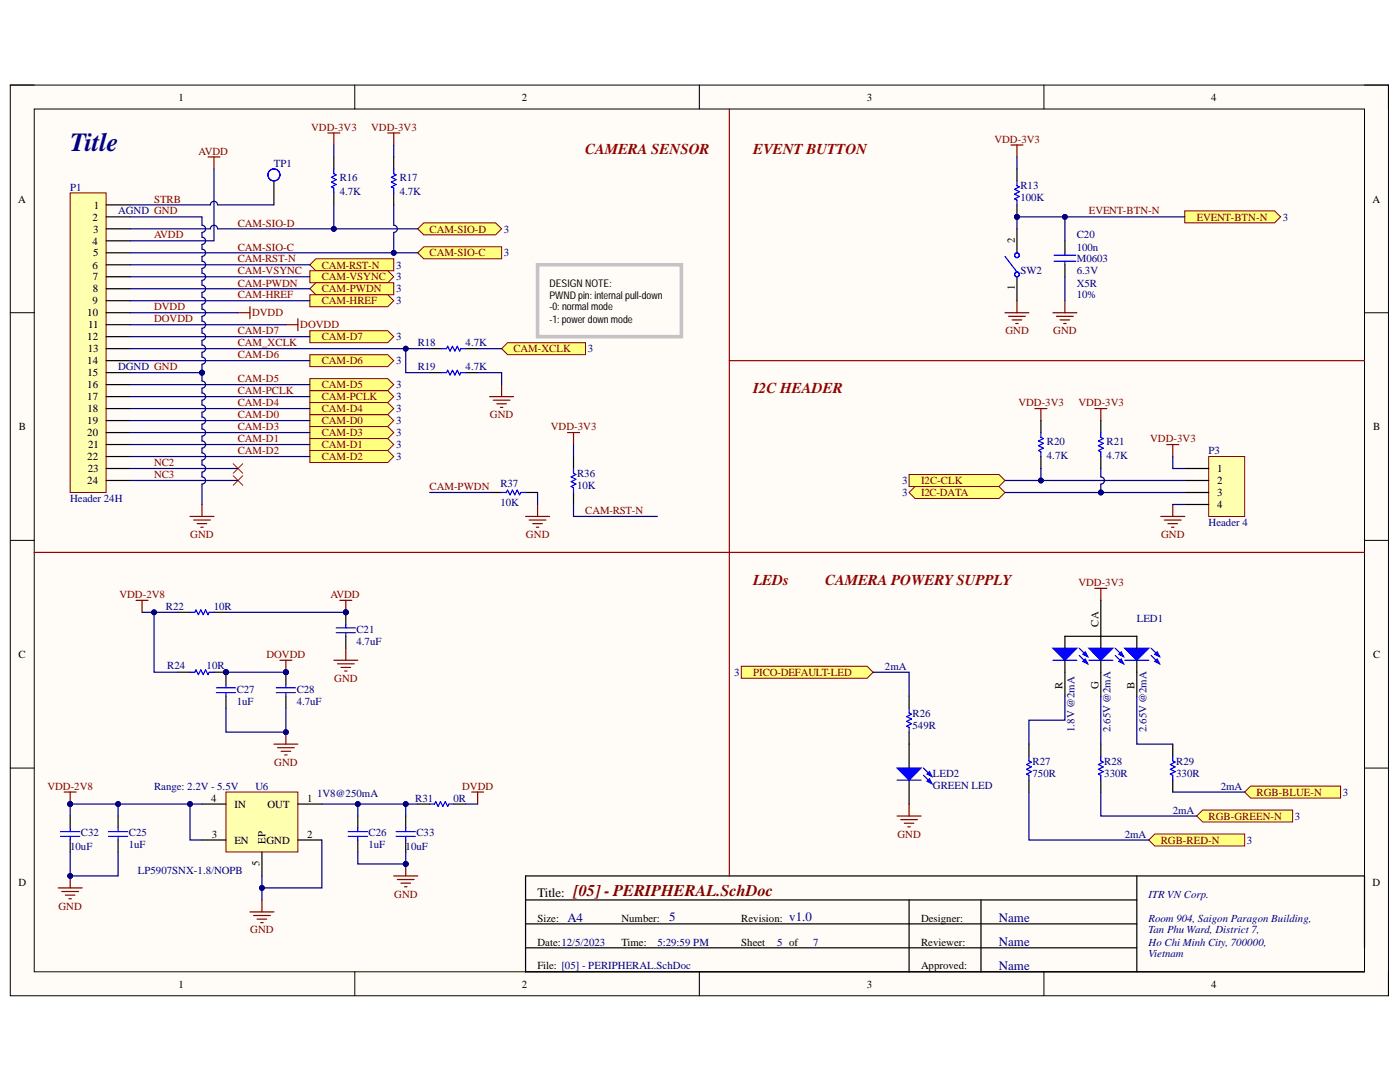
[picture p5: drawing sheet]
<svg xmlns="http://www.w3.org/2000/svg" width="279mm" height="216mm" viewBox="0 0 279 216" stroke-linecap="round" stroke-linejoin="round" font-family="sans-serif">
<path d="M2.1 17h275v181.7h-275z" fill-rule="evenodd" fill="#fffcf8"/>
<path d="M2.1 17h275v181.7h-275z" fill="none" stroke="#000" stroke-width=".2"/>
<path d="M6.8 21.8h265.5v172.1h-265.5z" fill-rule="evenodd" fill="#fffcf8"/>
<g fill="none" stroke="#000" stroke-width=".2">
<path d="M2 17h4.8M70.8 17v4.8M139.6 17v4.8M208.3 17v4.8M272.3 17h4.8v4.8M6.8 21.8h265.5v172.1h-265.5zM2 62.4h4.8M272.3 62.4h4.8M2 107.8h4.8M272.3 107.8h4.8M2 153.3h4.8M272.3 153.3h4.8"/>
<path d="M70.8 193.9v4.8M139.6 193.9v4.8M208.3 193.9v4.8M277.1 193.9v4.8"/>
</g>
<path d="M104.9 179.6h122M181.4 179.6v14.3M195.8 179.6v14.3M226.9 174.8v19.1M104.9 189.1h122M104.9 184.3h122M272.3 189.1v-14.3h-167.4v19.1h167.4" fill="none" stroke="#000" stroke-width=".24"/>
<path d="M14 38.5h7.2v59.8h-7.2z" fill-rule="evenodd" fill="#ffffb0"/>
<path d="M14 38.5h7.2v59.8h-7.2z" fill="none" stroke="#800000" stroke-width=".2"/>
<g fill="none" stroke="#000" stroke-width=".24">
<path d="M54.7 36.1v4.8M21.2 40.9h4.8M21.2 43.3h4.8M21.2 45.7h4.8M21.2 48.1h4.8M21.2 50.4h4.8M21.2 52.8h4.8M21.2 55.2h4.8M21.2 57.6h4.8M21.2 60h4.8M21.2 62.4h4.8M21.2 64.8h4.8"/>
<path d="M21.2 67.2h4.8M21.2 69.6h4.8M21.2 72h4.8M21.2 74.4h4.8M21.2 76.7h4.8M21.2 79.1h4.8M21.2 81.5h4.8M21.2 83.9h4.8M21.2 86.3h4.8M21.2 88.7h4.8M21.2 91.1h4.8M21.2 93.5h4.8"/>
<path d="M21.2 95.9h4.8"/>
</g>
<path d="M37.9 103.1h4.8M38.6 103.8h3.4M39.4 104.5h1.9M40.1 105.2h.5M40.3 100.7v2.4" fill="none" stroke="#800000" stroke-width=".24"/>
<circle cx="54.7" cy="34.9" r="1.2" fill="none" stroke="#00f" stroke-width=".24"/>
<path d="M83.4 45.7l1.2-1.2h14.3l1.2 1.2-1.2 1.2h-14.3z" fill-rule="evenodd" fill="#ffff80"/>
<path d="M83.4 45.7l1.2-1.2h14.3l1.2 1.2-1.2 1.2h-14.3z" fill="none" stroke="#800000" stroke-width=".2"/>
<path d="M84.6 49.2h15.5v2.4h-15.5l-1.2-1.2z" fill-rule="evenodd" fill="#ffff80"/>
<path d="M84.6 49.2h15.5v2.4h-15.5l-1.2-1.2z" fill="none" stroke="#800000" stroke-width=".2"/>
<path d="M61.8 52.8l1.2-1.2h15.6v2.4h-15.6z" fill-rule="evenodd" fill="#ffff80"/>
<path d="M61.8 52.8l1.2-1.2h15.6v2.4h-15.6z" fill="none" stroke="#800000" stroke-width=".2"/>
<path d="M61.8 54h15.6l1.2 1.2-1.2 1.2h-15.6z" fill-rule="evenodd" fill="#ffff80"/>
<path d="M61.8 54h15.6l1.2 1.2-1.2 1.2h-15.6z" fill="none" stroke="#800000" stroke-width=".2"/>
<path d="M61.8 57.6l1.2-1.2h15.6v2.4h-15.6z" fill-rule="evenodd" fill="#ffff80"/>
<path d="M61.8 57.6l1.2-1.2h15.6v2.4h-15.6z" fill="none" stroke="#800000" stroke-width=".2"/>
<path d="M61.8 58.8h15.6l1.2 1.2-1.2 1.2h-15.6z" fill-rule="evenodd" fill="#ffff80"/>
<path d="M61.8 58.8h15.6l1.2 1.2-1.2 1.2h-15.6z" fill="none" stroke="#800000" stroke-width=".2"/>
<path d="M100.1 69.6l1.2-1.2h15.6v2.4h-15.6z" fill-rule="evenodd" fill="#ffff80"/>
<path d="M100.1 69.6l1.2-1.2h15.6v2.4h-15.6z" fill="none" stroke="#800000" stroke-width=".2"/>
<path d="M61.8 77.9h15.6l1.2 1.2-1.2 1.2h-15.6z" fill-rule="evenodd" fill="#ffff80"/>
<path d="M61.8 77.9h15.6l1.2 1.2-1.2 1.2h-15.6z" fill="none" stroke="#800000" stroke-width=".2"/>
<path d="M61.8 75.5h15.6l1.2 1.2-1.2 1.2h-15.6z" fill-rule="evenodd" fill="#ffff80"/>
<path d="M61.8 75.5h15.6l1.2 1.2-1.2 1.2h-15.6z" fill="none" stroke="#800000" stroke-width=".2"/>
<path d="M61.8 70.8h15.6l1.2 1.2-1.2 1.2h-15.6z" fill-rule="evenodd" fill="#ffff80"/>
<path d="M61.8 70.8h15.6l1.2 1.2-1.2 1.2h-15.6z" fill="none" stroke="#800000" stroke-width=".2"/>
<path d="M61.8 66h15.6l1.2 1.2-1.2 1.2h-15.6z" fill-rule="evenodd" fill="#ffff80"/>
<path d="M61.8 66h15.6l1.2 1.2-1.2 1.2h-15.6z" fill="none" stroke="#800000" stroke-width=".2"/>
<path d="M61.8 82.7h15.6l1.2 1.2-1.2 1.2h-15.6z" fill-rule="evenodd" fill="#ffff80"/>
<path d="M61.8 82.7h15.6l1.2 1.2-1.2 1.2h-15.6z" fill="none" stroke="#800000" stroke-width=".2"/>
<path d="M61.8 80.3h15.6l1.2 1.2-1.2 1.2h-15.6z" fill-rule="evenodd" fill="#ffff80"/>
<path d="M61.8 80.3h15.6l1.2 1.2-1.2 1.2h-15.6z" fill="none" stroke="#800000" stroke-width=".2"/>
<path d="M61.8 87.5h15.6l1.2 1.2-1.2 1.2h-15.6z" fill-rule="evenodd" fill="#ffff80"/>
<path d="M61.8 87.5h15.6l1.2 1.2-1.2 1.2h-15.6z" fill="none" stroke="#800000" stroke-width=".2"/>
<path d="M61.8 85.1h15.6l1.2 1.2-1.2 1.2h-15.6z" fill-rule="evenodd" fill="#ffff80"/>
<path d="M61.8 85.1h15.6l1.2 1.2-1.2 1.2h-15.6z" fill="none" stroke="#800000" stroke-width=".2"/>
<path d="M61.8 89.9h15.6l1.2 1.2-1.2 1.2h-15.6z" fill-rule="evenodd" fill="#ffff80"/>
<path d="M61.8 89.9h15.6l1.2 1.2-1.2 1.2h-15.6z" fill="none" stroke="#800000" stroke-width=".2"/>
<path d="M107.3 52.8h28.7v14.4h-28.7z" fill="none" stroke="#c6c3c6" stroke-width=".72"/>
<path d="M46.5 92.5l1.9 1.9M46.5 94.9l1.9 1.9M48.4 92.5l-1.9 1.9M48.4 94.9l-1.9 1.9" fill="none" stroke="#f00" stroke-width=".2"/>
<path d="M201.8 28.9h2.4M203 28.9v2.4M200.6 62.4h4.7M201.3 63.1h3.3M202 63.8h1.9M202.7 64.6h.5M203 60v2.4M210.1 62.4h4.8M210.8 63.1h3.4M211.6 63.8h1.9M212.3 64.6h.5M212.5 60v2.4" fill="none" stroke="#800000" stroke-width=".24"/>
<path d="M212.5 48.1v2.4M212.5 52.8v2.4" fill="none" stroke="#000" stroke-width=".24"/>
<path d="M210.4 52.1h4.3M210.4 50.9h4.3M212.5 50.5v.4M212.5 52.1v.7" fill="none" stroke="#000bff" stroke-width=".24"/>
<path d="M236.4 42.1h18l1.2 1.2-1.2 1.2h-18z" fill-rule="evenodd" fill="#ffff80"/>
<path d="M236.4 42.1h18l1.2 1.2-1.2 1.2h-18z" fill="none" stroke="#800000" stroke-width=".2"/>
<path d="M181.4 94.7h18l1.2 1.2-1.2 1.2h-18z" fill-rule="evenodd" fill="#ffff80"/>
<path d="M181.4 94.7h18l1.2 1.2-1.2 1.2h-18z" fill="none" stroke="#800000" stroke-width=".2"/>
<path d="M232.9 88.7h2.3M234.1 88.7v2.4M231.7 103.1h4.7M232.4 103.8h3.3M233.1 104.5h1.9M233.8 105.2h.5M234.1 100.7v2.4" fill="none" stroke="#800000" stroke-width=".24"/>
<path d="M181.4 98.3l1.2-1.2h16.8l1.2 1.2-1.2 1.2h-16.8z" fill-rule="evenodd" fill="#ffff80"/>
<path d="M181.4 98.3l1.2-1.2h16.8l1.2 1.2-1.2 1.2h-16.8z" fill="none" stroke="#800000" stroke-width=".2"/>
<path d="M206.5 81.5h2.4M207.7 81.5v2.4M218.5 81.5h2.4M219.7 81.5v2.4M218.5 117.4h2.4M219.7 117.4v2.4" fill="none" stroke="#800000" stroke-width=".24"/>
<path d="M248.4 158.1l1.2-1.2h17.9v2.3h-17.9z" fill-rule="evenodd" fill="#ffff80"/>
<path d="M248.4 158.1l1.2-1.2h17.9v2.3h-17.9z" fill="none" stroke="#800000" stroke-width=".2"/>
<path d="M238.8 162.8l1.2-1.2h18v2.4h-18z" fill-rule="evenodd" fill="#ffff80"/>
<path d="M238.8 162.8l1.2-1.2h18v2.4h-18z" fill="none" stroke="#800000" stroke-width=".2"/>
<path d="M229.3 167.6l1.2-1.2h17.9v2.4h-17.9z" fill-rule="evenodd" fill="#ffff80"/>
<path d="M229.3 167.6l1.2-1.2h17.9v2.4h-17.9z" fill="none" stroke="#800000" stroke-width=".2"/>
<path d="M65.4 26.5h2.4M66.6 26.5v2.4M77.4 26.5h2.4M78.6 26.5v2.4M97.7 79.1h4.8M98.4 79.9h3.4M100.1 76.7v2.4M99.2 80.6h1.9M99.9 81.3h.4" fill="none" stroke="#800000" stroke-width=".24"/>
<path d="M66.6 31.3v2.4M66.6 38.5v2.4M85.8 69.6h2.4M85.8 74.4h2.4M92.9 69.6h2.4M92.9 74.4h2.4M35.5 122.2h2.4M42.7 122.2h2.4M83.4 160.4h2.4M90.5 160.4h2.4" fill="none" stroke="#000" stroke-width=".24"/>
<path d="M66.6 33.7v1l.5 .2-1 .5 1 .5-1 .4 1 .5-1 .5 .5 .2v1M88.2 69.6h.9l.2-.5 .5 1 .5-1 .5 1 .5-1 .4 1 .3-.5h.9M88.2 74.4h.9l.2-.5 .5 .9 .5-.9 .5 .9 .5-.9 .4 .9 .3-.4h.9M37.9 122.2h1l.2-.5 .5 1 .5-1 .5 1 .4-1 .5 1 .2-.5h1M85.8 160.4h.9l.3-.4 .4 .9 .5-.9 .5 .9 .5-.9 .4 .9 .3-.5h.9" fill="none" stroke="#00f" stroke-width=".24"/>
<circle cx="45.1" cy="134.1" r=".48" fill="#000080"/>
<circle cx="45.1" cy="134.1" r=".48" fill="none" stroke="#000080" stroke-width=".2"/>
<path d="M42.7 134.1h2.4" fill="none" stroke="#000" stroke-width=".24"/>
<circle cx="45.1" cy="134.1" r=".48" fill="#000080"/>
<circle cx="45.1" cy="134.1" r=".48" fill="none" stroke="#000080" stroke-width=".2"/>
<path d="M35.5 134.1h2.4" fill="none" stroke="#000" stroke-width=".24"/>
<path d="M37.9 134.1h1l.2-.4 .5 .9 .5-.9 .5 .9 .4-.9 .5 .9 .2-.5h1" fill="none" stroke="#00f" stroke-width=".24"/>
<circle cx="45.1" cy="134.1" r=".48" fill="#000080"/>
<circle cx="45.1" cy="134.1" r=".48" fill="none" stroke="#000080" stroke-width=".2"/>
<path d="M45.1 134.1v2.4M45.1 138.9v2.4" fill="none" stroke="#000" stroke-width=".24"/>
<circle cx="45.1" cy="134.1" r=".48" fill="#000080"/>
<circle cx="45.1" cy="134.1" r=".48" fill="none" stroke="#000080" stroke-width=".2"/>
<path d="M43.2 137.2h3.8M43.2 138.2h3.8M45.1 136.5v.7M45.1 138.2v.7" fill="none" stroke="#00f" stroke-width=".24"/>
<circle cx="57.1" cy="134.1" r=".48" fill="#000080"/>
<circle cx="57.1" cy="134.1" r=".48" fill="none" stroke="#000080" stroke-width=".2"/>
<path d="M57.1 134.1v2.4M57.1 138.9v2.4" fill="none" stroke="#000" stroke-width=".24"/>
<circle cx="57.1" cy="134.1" r=".48" fill="#000080"/>
<circle cx="57.1" cy="134.1" r=".48" fill="none" stroke="#000080" stroke-width=".2"/>
<path d="M55.1 137.2h3.9M57.1 136.5v.7" fill="none" stroke="#00f" stroke-width=".24"/>
<path d="M55.1 138.2h3.9M57.1 138.2v.7" fill="none" stroke="#1309bb" stroke-width=".24"/>
<path d="M54.7 148.5h4.7M55.4 149.2h3.3M56.1 149.9h1.9M56.8 150.6h.5M57.1 146.1v2.4" fill="none" stroke="#800000" stroke-width=".24"/>
<circle cx="57.1" cy="146.1" r=".48" fill="#000080"/>
<circle cx="57.1" cy="146.1" r=".48" fill="none" stroke="#000080" stroke-width=".2"/>
<circle cx="69" cy="122.2" r=".48" fill="#000080"/>
<circle cx="69" cy="122.2" r=".48" fill="none" stroke="#000080" stroke-width=".2"/>
<path d="M69 122.2v2.4M69 127v2.4" fill="none" stroke="#000" stroke-width=".24"/>
<circle cx="69" cy="122.2" r=".48" fill="#000080"/>
<circle cx="69" cy="122.2" r=".48" fill="none" stroke="#000080" stroke-width=".2"/>
<path d="M67.1 125.3h3.8M69 124.6v.7" fill="none" stroke="#00f" stroke-width=".24"/>
<path d="M67.1 126.2h3.8M69 126.2v.8" fill="none" stroke="#1309bb" stroke-width=".24"/>
<path d="M67.8 119.8h2.4M69 119.8v2.4M66.6 131.7h4.8M67.3 132.5h3.4M68.1 133.2h1.9M68.8 133.9h.5M69 129.4v2.3" fill="none" stroke="#800000" stroke-width=".24"/>
<circle cx="69" cy="122.2" r=".48" fill="#000080"/>
<circle cx="69" cy="122.2" r=".48" fill="none" stroke="#000080" stroke-width=".2"/>
<path d="M55.9 131.7h2.3M57.1 131.7v2.4" fill="none" stroke="#800000" stroke-width=".24"/>
<circle cx="57.1" cy="134.1" r=".48" fill="#000080"/>
<circle cx="57.1" cy="134.1" r=".48" fill="none" stroke="#000080" stroke-width=".2"/>
<path d="M41.5 31.3h2.4M42.7 31.3v2.4M47.5 62.4h2.4M49.9 61.2v2.4M57.1 64.8h2.3M59.4 63.6v2.4M94.1 158h2.4M95.3 158v2.4" fill="none" stroke="#800000" stroke-width=".24"/>
<path d="M145.6 21.8v153M145.6 72h126.7M6.8 110.2h265.5" fill="none" stroke="#980000" stroke-width=".24"/>
<path d="M147.9 132.9h25.2l1.1 1.2-1.1 1.2h-25.2z" fill-rule="evenodd" fill="#ffff80"/>
<path d="M147.9 132.9h25.2l1.1 1.2-1.1 1.2h-25.2z" fill="none" stroke="#800000" stroke-width=".2"/>
<path d="M181.4 138.9v2.4M181.4 146.1v2.4M71.4 162.8v2.4M71.4 167.6v2.4" fill="none" stroke="#000" stroke-width=".24"/>
<path d="M181.4 141.3v1l.5 .2-.9 .5 .9 .5-.9 .4 .9 .5-.9 .5 .4 .2v1M69.5 165.9h3.8M69.5 166.9h3.8M71.4 165.2v.7M71.4 166.9v.7" fill="none" stroke="#00f" stroke-width=".24"/>
<g fill="none" stroke="#800000" stroke-width=".24">
<path d="M11.6 177.2h4.8M12.3 177.9h3.4M13 178.6h2M13.8 179.3h.4M14 174.8v2.4M52.3 179.6v2.4M179 162.8h4.8M179.8 163.5h3.3M180.5 164.3h1.9M181.2 165h.5M181.4 160.4v2.4M49.9 182h4.8"/>
<path d="M50.6 182.7h3.3M51.3 183.4h1.9M52 184.1h.5"/>
</g>
<circle cx="14" cy="174.8" r=".48" fill="#000080"/>
<circle cx="14" cy="174.8" r=".48" fill="none" stroke="#000080" stroke-width=".2"/>
<path d="M78.6 174.8h4.8M79.3 175.5h3.4M80 176.2h1.9M80.7 176.9h.5M81 172.4v2.4" fill="none" stroke="#800000" stroke-width=".24"/>
<circle cx="81" cy="172.4" r=".48" fill="#000080"/>
<circle cx="81" cy="172.4" r=".48" fill="none" stroke="#000080" stroke-width=".2"/>
<path d="M12.8 158h2.4M14 158v2.4" fill="none" stroke="#800000" stroke-width=".24"/>
<circle cx="14" cy="160.4" r=".48" fill="#000080"/>
<circle cx="14" cy="160.4" r=".48" fill="none" stroke="#000080" stroke-width=".2"/>
<path d="M241.2 91.1h7.2v12h-7.2z" fill-rule="evenodd" fill="#ffffb0"/>
<path d="M241.2 91.1h7.2v12h-7.2z" fill="none" stroke="#800000" stroke-width=".2"/>
<path d="M236.4 93.5h4.8M236.4 95.9h4.8M236.4 98.3h4.8M236.4 100.7h4.8M205.3 148.5v2.4M205.3 155.7v2.4M219.7 148.5v2.4M219.7 155.7v2.4M234.1 148.5v2.4M234.1 155.7v2.4" fill="none" stroke="#000" stroke-width=".24"/>
<path d="M205.3 150.9v.9l.5 .3-.9 .5 .9 .4-.9 .5 .9 .5-.9 .5 .4 .2v1M219.7 150.9v.9l.5 .3-1 .5 1 .4-1 .5 1 .5-1 .5 .5 .2v1M234.1 150.9v.9l.4 .3-.9 .5 .9 .4-.9 .5 .9 .5-.9 .5 .5 .2v1" fill="none" stroke="#00f" stroke-width=".24"/>
<circle cx="203" cy="43.3" r=".48" fill="#000080"/>
<circle cx="203" cy="43.3" r=".48" fill="none" stroke="#000080" stroke-width=".2"/>
<path d="M203 33.7v2.4M203 40.9v2.4" fill="none" stroke="#000" stroke-width=".24"/>
<circle cx="203" cy="43.3" r=".48" fill="#000080"/>
<circle cx="203" cy="43.3" r=".48" fill="none" stroke="#000080" stroke-width=".2"/>
<path d="M203 36.1v1l.4 .2-.9 .5 .9 .5-.9 .4 .9 .5-.9 .5 .5 .2v1M100.1 98.3h1l.2-.5 .5 .9 .5-.9 .4 .9 .5-.9 .5 .9 .2-.4h1M114.5 93.5v.9l.4 .3-.9 .5 .9 .4-.9 .5 .9 .5-.9 .5 .5 .2v1" fill="none" stroke="#00f" stroke-width=".24"/>
<path d="M97.7 98.3h2.4M104.9 98.3h2.4M114.5 91.1v2.4M114.5 98.3v2.4" fill="none" stroke="#000" stroke-width=".24"/>
<path d="M113.3 86.3h2.4M114.5 86.3v2.4M104.9 103.1h4.8M105.6 103.8h3.4M106.3 104.5h1.9M107 105.2h.5M107.3 100.7v2.4" fill="none" stroke="#800000" stroke-width=".24"/>
<path d="M45.1 158h14.3v12h-14.3z" fill-rule="evenodd" fill="#ffffb0"/>
<path d="M45.1 158h14.3v12h-14.3z" fill="none" stroke="#800000" stroke-width=".2"/>
<path d="M212.5 134.1v4.8M40.3 167.6h4.8M40.3 160.4h4.8M52.3 170v4.8M59.4 167.6h4.8M59.4 160.4h4.8" fill="none" stroke="#000" stroke-width=".24"/>
<path d="M27.2 119.8h2.3M28.4 119.8v2.4" fill="none" stroke="#800000" stroke-width=".24"/>
<path d="M210.1 129.4h4.8l-2.4 2.4z" fill="#00f"/>
<path d="M210.1 129.4h4.8l-2.4 2.4zM215.4 130.8l1.7 1.7M215.4 129.4l1.7 1.6" fill="none" stroke="#00f" stroke-width=".24"/>
<path d="M216.1 132l.5-.5 .5 1z" fill="#00f"/>
<path d="M216.1 132l.5-.5 .5 1z" fill="none" stroke="#00f" stroke-width=".24"/>
<path d="M216.1 130.5l.5-.4 .5 .9z" fill="#00f"/>
<path d="M210.1 131.8h4.8M216.1 130.5l.5-.4 .5 .9z" fill="none" stroke="#00f" stroke-width=".24"/>
<path d="M219.7 134.1v4.8" fill="none" stroke="#000" stroke-width=".24"/>
<path d="M217.3 129.4h4.8l-2.4 2.4z" fill="#00f"/>
<path d="M217.3 129.4h4.8l-2.4 2.4zM217.3 131.8h4.8" fill="none" stroke="#00f" stroke-width=".24"/>
<path d="M226.9 134.1v4.8" fill="none" stroke="#000" stroke-width=".24"/>
<path d="M224.5 129.4h4.8l-2.4 2.4z" fill="#00f"/>
<path d="M222.6 130.8l1.6 1.7M222.6 129.4l1.6 1.6M224.5 129.4h4.8l-2.4 2.4zM224.5 131.8h4.8" fill="none" stroke="#00f" stroke-width=".24"/>
<path d="M219.7 119.8v9.6M212.5 129.4v-2.4h14.4v2.4" fill="none" stroke="#000" stroke-width=".24"/>
<path d="M223.3 132l.5-.5 .4 1z" fill="#00f"/>
<path d="M223.3 132l.5-.5 .4 1z" fill="none" stroke="#00f" stroke-width=".24"/>
<path d="M223.3 130.5l.5-.4 .4 .9z" fill="#00f"/>
<path d="M223.3 130.5l.5-.4 .4 .9zM229.7 130.8l1.7 1.7M229.7 129.4l1.7 1.6" fill="none" stroke="#00f" stroke-width=".24"/>
<path d="M230.5 132l.4-.5 .5 1z" fill="#00f"/>
<path d="M230.5 132l.4-.5 .5 1z" fill="none" stroke="#00f" stroke-width=".24"/>
<path d="M230.5 130.5l.4-.4 .5 .9z" fill="#00f"/>
<g fill="none" stroke="#00f" stroke-width=".24">
<path d="M78.6 33.7v1l.5 .2-1 .5 1 .5-1 .4 1 .5-1 .5 .5 .2v1M200.6 51.2l2.4 3.1M207.7 86.3v1l.5 .2-.9 .5 .9 .5-.9 .4 .9 .5-.9 .5 .4 .2v1M219.7 86.3v1l.5 .2-1 .5 1 .5-1 .4 1 .5-1 .5 .5 .2v1M230.5 130.5l.4-.4 .5 .9zM21.7 165.9h3.8M21.7 166.9h3.8M23.6 165.2v.7M23.6 166.9v.7"/>
<circle cx="203" cy="54.8" r=".48"/>
<circle cx="203" cy="50.9" r=".48"/>
</g>
<g fill="none" stroke="#000" stroke-width=".24">
<path d="M78.6 31.3v2.4M78.6 38.5v2.4M203 45.7v4.8M203 55.2v4.8M207.7 83.9v2.4M207.7 91.1v2.4M219.7 83.9v2.4M219.7 91.1v2.4M212.5 131.8v2.3M219.7 131.8v2.3M226.9 131.8v2.3M181.4 148.5v4.8"/>
<path d="M181.4 155.7v4.7M23.6 162.8v2.4M23.6 167.6v2.4"/>
</g>
<path d="M179 153.3h4.8l-2.4 2.4z" fill="#00f"/>
<path d="M179 153.3h4.8l-2.4 2.4zM184.3 154.7l1.7 1.7M184.3 153.3l1.7 1.6" fill="none" stroke="#00f" stroke-width=".24"/>
<path d="M185 155.9l.5-.5 .5 1z" fill="#00f"/>
<path d="M185 155.9l.5-.5 .5 1z" fill="none" stroke="#00f" stroke-width=".24"/>
<path d="M185 154.5l.5-.5 .5 .9z" fill="#00f"/>
<path d="M179 155.7h4.8M185 154.5l.5-.5 .5 .9zM12.1 165.9h3.8M12.1 166.9h3.8M14 165.2v.7M14 166.9v.7M79.1 165.9h3.8M79.1 166.9h3.8M81 165.2v.7M81 166.9v.7" fill="none" stroke="#00f" stroke-width=".24"/>
<path d="M14 162.8v2.4M14 167.6v2.4M81 162.8v2.4M81 167.6v2.4" fill="none" stroke="#000" stroke-width=".24"/>
<path d="M219.7 138.9v9.6M14 170v4.8h9.6v-4.8" fill="none" stroke="#000080" stroke-width=".24"/>
<circle cx="14" cy="174.8" r=".48" fill="#000080"/>
<circle cx="14" cy="174.8" r=".48" fill="none" stroke="#000080" stroke-width=".2"/>
<path d="M14 160.4h23.9" fill="none" stroke="#000080" stroke-width=".24"/>
<circle cx="14" cy="160.4" r=".48" fill="#000080"/>
<circle cx="14" cy="160.4" r=".48" fill="none" stroke="#000080" stroke-width=".2"/>
<circle cx="23.6" cy="160.4" r=".48" fill="#000080"/>
<circle cx="23.6" cy="160.4" r=".48" fill="none" stroke="#000080" stroke-width=".2"/>
<circle cx="37.9" cy="160.4" r=".48" fill="#000080"/>
<circle cx="37.9" cy="160.4" r=".48" fill="none" stroke="#000080" stroke-width=".2"/>
<path d="M26 79.1h35.8M26 76.7h35.8M26 74.4h14.3M26 83.9h35.8M26 81.5h35.8M26 95.9h21.5M26 93.5h21.5M26 91.1h35.8M26 88.7h35.8M26 86.3h35.8" fill="none" stroke="#000080" stroke-width=".24"/>
<circle cx="40.3" cy="74.4" r=".48" fill="#000080"/>
<circle cx="40.3" cy="74.4" r=".48" fill="none" stroke="#000080" stroke-width=".2"/>
<path d="M26 69.6h59.8M26 72h35.8" fill="none" stroke="#000080" stroke-width=".24"/>
<circle cx="81" cy="69.6" r=".48" fill="#000080"/>
<circle cx="81" cy="69.6" r=".48" fill="none" stroke="#000080" stroke-width=".2"/>
<path d="M26 50.4h57.4M26 57.6h35.8M26 55.2h35.8M26 52.8h35.8M26 67.2h35.8M26 64.8h31.1M26 62.4h21.5M26 60h35.8" fill="none" stroke="#000080" stroke-width=".24"/>
<circle cx="78.6" cy="50.4" r=".48" fill="#000080"/>
<circle cx="78.6" cy="50.4" r=".48" fill="none" stroke="#000080" stroke-width=".2"/>
<path d="M42.7 33.7v14.4h-16.7M26 45.7h16a.72 .72 0 0 1 .7-.8 .72 .72 0 0 1 .7 .8h40" fill="none" stroke="#000080" stroke-width=".24"/>
<circle cx="66.6" cy="45.7" r=".48" fill="#000080"/>
<circle cx="66.6" cy="45.7" r=".48" fill="none" stroke="#000080" stroke-width=".2"/>
<path d="M26 43.3h14.3v1.6a.72 .72 0 0 1 .7 .8 .72 .72 0 0 1-.7 .7v.9a.72 .72 0 0 1 .7 .8 .72 .72 0 0 1-.7 .7v.9a.72 .72 0 0 1 .7 .7 .72 .72 0 0 1-.7 .8v.9a.72 .72 0 0 1 .7 .7 .72 .72 0 0 1-.7 .8v.9a.72 .72 0 0 1 .7 .7 .72 .72 0 0 1-.7 .7v1a.72 .72 0 0 1 .7 .7 .72 .72 0 0 1-.7 .7v1a.72 .72 0 0 1 .7 .7 .72 .72 0 0 1-.7 .7v1a.72 .72 0 0 1 .7 .7 .72 .72 0 0 1-.7 .7v1a.72 .72 0 0 1 .7 .7 .72 .72 0 0 1-.7 .7v1a.72 .72 0 0 1 .7 .7 .72 .72 0 0 1-.7 .7v1a.72 .72 0 0 1 .7 .7 .72 .72 0 0 1-.7 .7v.9a.72 .72 0 0 1 .7 .8 .72 .72 0 0 1-.7 .7v1.7" fill="none" stroke="#000080" stroke-width=".24"/>
<circle cx="40.3" cy="74.4" r=".48" fill="#000080"/>
<circle cx="40.3" cy="74.4" r=".48" fill="none" stroke="#000080" stroke-width=".2"/>
<path d="M26 40.9h16a.72 .72 0 0 1 .7-.7 .72 .72 0 0 1 .7 .7h11.3M28.4 122.2h2.3" fill="none" stroke="#000080" stroke-width=".24"/>
<circle cx="30.7" cy="122.2" r=".48" fill="#000080"/>
<circle cx="30.7" cy="122.2" r=".48" fill="none" stroke="#000080" stroke-width=".2"/>
<path d="M35.5 122.2h-4.8v11.9h4.8" fill="none" stroke="#000080" stroke-width=".24"/>
<circle cx="30.7" cy="122.2" r=".48" fill="#000080"/>
<circle cx="30.7" cy="122.2" r=".48" fill="none" stroke="#000080" stroke-width=".2"/>
<path d="M40.3 160.4h-2.4v7.2h2.4" fill="none" stroke="#000080" stroke-width=".24"/>
<circle cx="37.9" cy="160.4" r=".48" fill="#000080"/>
<circle cx="37.9" cy="160.4" r=".48" fill="none" stroke="#000080" stroke-width=".2"/>
<path d="M45.1 141.3v4.8h12v-4.8" fill="none" stroke="#000080" stroke-width=".24"/>
<circle cx="57.1" cy="146.1" r=".48" fill="#000080"/>
<circle cx="57.1" cy="146.1" r=".48" fill="none" stroke="#000080" stroke-width=".2"/>
<path d="M45.1 134.1h12" fill="none" stroke="#000080" stroke-width=".24"/>
<circle cx="45.1" cy="134.1" r=".48" fill="#000080"/>
<circle cx="45.1" cy="134.1" r=".48" fill="none" stroke="#000080" stroke-width=".2"/>
<circle cx="57.1" cy="134.1" r=".48" fill="#000080"/>
<circle cx="57.1" cy="134.1" r=".48" fill="none" stroke="#000080" stroke-width=".2"/>
<path d="M45.1 122.2h23.9" fill="none" stroke="#000080" stroke-width=".24"/>
<circle cx="69" cy="122.2" r=".48" fill="#000080"/>
<circle cx="69" cy="122.2" r=".48" fill="none" stroke="#000080" stroke-width=".2"/>
<path d="M64.2 167.6v9.6h-11.9" fill="none" stroke="#000080" stroke-width=".24"/>
<circle cx="52.3" cy="177.2" r=".48" fill="#000080"/>
<circle cx="52.3" cy="177.2" r=".48" fill="none" stroke="#000080" stroke-width=".2"/>
<path d="M64.2 160.4h16.8v2.4" fill="none" stroke="#000080" stroke-width=".24"/>
<circle cx="71.4" cy="160.4" r=".48" fill="#000080"/>
<circle cx="71.4" cy="160.4" r=".48" fill="none" stroke="#000080" stroke-width=".2"/>
<circle cx="81" cy="160.4" r=".48" fill="#000080"/>
<circle cx="81" cy="160.4" r=".48" fill="none" stroke="#000080" stroke-width=".2"/>
<path d="M71.4 170v2.4h9.6" fill="none" stroke="#000080" stroke-width=".24"/>
<circle cx="81" cy="172.4" r=".48" fill="#000080"/>
<circle cx="81" cy="172.4" r=".48" fill="none" stroke="#000080" stroke-width=".2"/>
<path d="M81 160.4h2.4" fill="none" stroke="#000080" stroke-width=".24"/>
<circle cx="81" cy="160.4" r=".48" fill="#000080"/>
<circle cx="81" cy="160.4" r=".48" fill="none" stroke="#000080" stroke-width=".2"/>
<path d="M81 69.6v4.8h4.8" fill="none" stroke="#000080" stroke-width=".24"/>
<circle cx="81" cy="69.6" r=".48" fill="#000080"/>
<circle cx="81" cy="69.6" r=".48" fill="none" stroke="#000080" stroke-width=".2"/>
<path d="M95.3 74.4h4.8v2.3M95.3 69.6h4.8M85.8 98.3h11.9M200.6 98.3h35.8M114.5 100.7v2.4h16.7M174.2 134.1h7.2v4.8M92.9 160.4h2.4" fill="none" stroke="#000080" stroke-width=".24"/>
<circle cx="219.7" cy="98.3" r=".48" fill="#000080"/>
<circle cx="219.7" cy="98.3" r=".48" fill="none" stroke="#000080" stroke-width=".2"/>
<path d="M200.6 95.9h35.8" fill="none" stroke="#000080" stroke-width=".24"/>
<circle cx="207.7" cy="95.9" r=".48" fill="#000080"/>
<circle cx="207.7" cy="95.9" r=".48" fill="none" stroke="#000080" stroke-width=".2"/>
<path d="M236.4 43.3h-33.4v2.4" fill="none" stroke="#000080" stroke-width=".24"/>
<circle cx="203" cy="43.3" r=".48" fill="#000080"/>
<circle cx="203" cy="43.3" r=".48" fill="none" stroke="#000080" stroke-width=".2"/>
<circle cx="212.5" cy="43.3" r=".48" fill="#000080"/>
<circle cx="212.5" cy="43.3" r=".48" fill="none" stroke="#000080" stroke-width=".2"/>
<path d="M234.1 91.1v2.4h2.3M234.1 100.7h2.3M212.5 138.9v4.8h-7.2v4.8M226.9 138.9v9.6h7.2M205.3 158.1v9.5h24M219.7 158.1v4.7h19.1M234.1 158.1h14.3M14 160.4v2.4" fill="none" stroke="#000080" stroke-width=".24"/>
<circle cx="14" cy="160.4" r=".48" fill="#000080"/>
<circle cx="14" cy="160.4" r=".48" fill="none" stroke="#000080" stroke-width=".2"/>
<path d="M23.6 160.4v2.4" fill="none" stroke="#000080" stroke-width=".24"/>
<circle cx="23.6" cy="160.4" r=".48" fill="#000080"/>
<circle cx="23.6" cy="160.4" r=".48" fill="none" stroke="#000080" stroke-width=".2"/>
<path d="M40.3 74.4v1.6a.72 .72 0 0 1 .7 .7 .72 .72 0 0 1-.7 .8v.9a.72 .72 0 0 1 .7 .7 .72 .72 0 0 1-.7 .8v.9a.72 .72 0 0 1 .7 .7 .72 .72 0 0 1-.7 .7v1a.72 .72 0 0 1 .7 .7 .72 .72 0 0 1-.7 .7v1a.72 .72 0 0 1 .7 .7 .72 .72 0 0 1-.7 .7v1a.72 .72 0 0 1 .7 .7 .72 .72 0 0 1-.7 .7v1a.72 .72 0 0 1 .7 .7 .72 .72 0 0 1-.7 .7v1a.72 .72 0 0 1 .7 .7 .72 .72 0 0 1-.7 .7v1a.72 .72 0 0 1 .7 .7 .72 .72 0 0 1-.7 .7v4.1" fill="none" stroke="#000080" stroke-width=".24"/>
<circle cx="40.3" cy="74.4" r=".48" fill="#000080"/>
<circle cx="40.3" cy="74.4" r=".48" fill="none" stroke="#000080" stroke-width=".2"/>
<path d="M52.3 174.8v4.8" fill="none" stroke="#000080" stroke-width=".24"/>
<circle cx="52.3" cy="177.2" r=".48" fill="#000080"/>
<circle cx="52.3" cy="177.2" r=".48" fill="none" stroke="#000080" stroke-width=".2"/>
<path d="M66.6 40.9v4.8" fill="none" stroke="#000080" stroke-width=".24"/>
<circle cx="66.6" cy="45.7" r=".48" fill="#000080"/>
<circle cx="66.6" cy="45.7" r=".48" fill="none" stroke="#000080" stroke-width=".2"/>
<path d="M66.6 28.9v2.4M71.4 160.4v2.4" fill="none" stroke="#000080" stroke-width=".24"/>
<circle cx="71.4" cy="160.4" r=".48" fill="#000080"/>
<circle cx="71.4" cy="160.4" r=".48" fill="none" stroke="#000080" stroke-width=".2"/>
<path d="M78.6 40.9v4a.72 .72 0 0 1 .7 .8 .72 .72 0 0 1-.7 .7v4" fill="none" stroke="#000080" stroke-width=".24"/>
<circle cx="78.6" cy="50.4" r=".48" fill="#000080"/>
<circle cx="78.6" cy="50.4" r=".48" fill="none" stroke="#000080" stroke-width=".2"/>
<path d="M78.6 28.9v2.4M81 170v2.4" fill="none" stroke="#000080" stroke-width=".24"/>
<circle cx="81" cy="172.4" r=".48" fill="#000080"/>
<circle cx="81" cy="172.4" r=".48" fill="none" stroke="#000080" stroke-width=".2"/>
<path d="M203 31.3v2.4M107.3 98.3v2.4M114.5 88.7v2.4M207.7 93.5v2.4" fill="none" stroke="#000080" stroke-width=".24"/>
<circle cx="207.7" cy="95.9" r=".48" fill="#000080"/>
<circle cx="207.7" cy="95.9" r=".48" fill="none" stroke="#000080" stroke-width=".2"/>
<path d="M212.5 43.3v4.8M212.5 55.2v4.8" fill="none" stroke="#000080" stroke-width=".24"/>
<circle cx="212.5" cy="43.3" r=".48" fill="#000080"/>
<circle cx="212.5" cy="43.3" r=".48" fill="none" stroke="#000080" stroke-width=".2"/>
<path d="M219.7 93.5v1.7a.71 .71 0 0 1 .7 .7 .71 .71 0 0 1-.7 .7v1.7" fill="none" stroke="#000080" stroke-width=".24"/>
<circle cx="219.7" cy="98.3" r=".48" fill="#000080"/>
<circle cx="219.7" cy="98.3" r=".48" fill="none" stroke="#000080" stroke-width=".2"/>
<text font-size="5.2" fill="#000080" x="14" y="30.2">Title</text>
<text font-size="3.3" fill="#800000" x="114.4" y="178.9">[05] - PERIPHERAL.SchDoc</text>
<g font-size="3" fill="#980000">
<text x="116.8" y="30.7">CAMERASENSOR</text>
<text x="150.3" y="30.7">EVENT BUTTON</text>
<text x="150.3" y="78.5">I2C HEADER</text>
<text x="150.3" y="116.8">LEDs</text>
<text x="164.7" y="116.8">CAMERAPOWERYSUPPLY</text>
</g>
<text font-size="2.6" x="107.3" y="179">Title:</text>
<g font-size="2.6" fill="#000080">
<text x="113.3" y="184">A4</text>
<text x="133.6" y="183.8">5</text>
<text x="157.5" y="183.8">v1.0</text>
<text x="199.4" y="184">Name</text>
<text x="199.4" y="188.8">Name</text>
<text x="199.4" y="193.6">Name</text>
</g>
<g font-size="2.2">
<text x="35.6" y="20.1">1</text>
<text x="104.2" y="20.1">2</text>
<text x="173" y="20.1">3</text>
<text x="241.7" y="20.1">4</text>
<text x="3.6" y="40.4">A</text>
<text x="18.7" y="41.6">1</text>
<text x="273.9" y="40.4">A</text>
<text x="18.5" y="44">2</text>
<text x="18.6" y="46.4">3</text>
<text x="18.5" y="48.8">4</text>
<text x="18.5" y="53.6">6</text>
<text x="18.6" y="51.2">5</text>
<text x="202.5" y="48.5" transform="rotate(-90 202.5 48.5)">2</text>
<text x="18.5" y="55.9">7</text>
<text x="18.5" y="58.4">8</text>
<text x="202.5" y="57.9" transform="rotate(-90 202.5 57.9)">1</text>
<text x="17.4" y="63.1">10</text>
<text x="17.6" y="65.5">11</text>
<text x="18.5" y="60.7">9</text>
<text x="17.4" y="67.9">12</text>
<text x="17.5" y="70.3">13</text>
<text x="17.4" y="72.7">14</text>
<text x="17.4" y="77.5">16</text>
<text x="17.5" y="75.1">15</text>
<text x="17.4" y="79.9">17</text>
<text x="17.5" y="82.2">18</text>
<text x="3.8" y="85.8">B</text>
<text x="17.4" y="84.7">19</text>
<text x="17.4" y="87">20</text>
<text x="17.6" y="89.4">21</text>
<text x="274" y="85.8">B</text>
<text x="17.4" y="91.8">22</text>
<text x="17.5" y="94.2">23</text>
<text x="242.9" y="94.2">1</text>
<text x="17.4" y="96.6">24</text>
<text x="242.9" y="96.6">2</text>
<text x="242.9" y="99">3</text>
<text x="242.9" y="101.4">4</text>
<text x="219.2" y="125" transform="rotate(-90 219.2 125)">CA</text>
<text x="3.7" y="131.3">C</text>
<text x="274" y="131.3">C</text>
<text x="212.1" y="137.5" transform="rotate(-90 212.1 137.5)">R</text>
<text x="219.2" y="137.6" transform="rotate(-90 219.2 137.6)">G</text>
<text x="226.4" y="137.4" transform="rotate(-90 226.4 137.4)">B</text>
<text x="42.2" y="160">4</text>
<text x="46.8" y="161.2">IN</text>
<text x="53.4" y="161.2">OUT</text>
<text x="61.3" y="160">1</text>
<text x="42.3" y="167.2">3</text>
<text x="61.3" y="167.2">2</text>
<text x="46.8" y="168.3">EN</text>
<text x="51.8" y="172.9" transform="rotate(-90 51.8 172.9)">5</text>
<text x="53" y="168.3" transform="rotate(-90 53 168.3)">EP</text>
<text x="53.2" y="168.3">GND</text>
<text x="3.7" y="176.7">D</text>
<text x="273.9" y="176.7">D</text>
<text x="107.3" y="183.9">Size:</text>
<text x="124" y="183.9">Number:</text>
<text x="147.9" y="183.9">Revision:</text>
<text x="183.8" y="183.9">Designer:</text>
<text x="107.3" y="188.7">Date:12/5/2023</text>
<text x="124" y="188.7">Time:</text>
<text x="147.9" y="188.7">Sheet</text>
<text x="183.8" y="188.7">Reviewer:</text>
<text x="35.6" y="197">1</text>
<text x="104.2" y="197">2</text>
<text x="107.3" y="193.5">File: [05] - PERIPHERAL.SchDoc</text>
<text x="173" y="197">3</text>
<text x="183.8" y="193.5">Approved:</text>
<text x="241.7" y="197">4</text>
</g>
<g font-size="2.2" fill="#800000">
<text x="62.1" y="26.1">VDD-3V3</text>
<text x="74.1" y="26.1">VDD-3V3</text>
<text x="198.5" y="28.5">VDD-3V3</text>
<text x="39.6" y="30.9">AVDD</text>
<text x="30.7" y="40.4">STRB</text>
<text x="30.7" y="47.6">AVDD</text>
<text x="47.5" y="45.2">CAM-SIO-D</text>
<text x="85.7" y="46.4">CAM-SIO-D</text>
<text x="217.3" y="42.8">EVENT-BTN-N</text>
<text x="238.8" y="44">EVENT-BTN-N</text>
<text x="47.5" y="50">CAM-SIO-C</text>
<text x="47.5" y="52.4">CAM-RST-N</text>
<text x="64.2" y="53.6">CAM-RST-N</text>
<text x="85.7" y="51.2">CAM-SIO-C</text>
<text x="47.5" y="54.8">CAM-VSYNC</text>
<text x="47.5" y="57.2">CAM-PWDN</text>
<text x="47.5" y="59.5">CAM-HREF</text>
<text x="64.2" y="55.9">CAM-VSYNC</text>
<text x="64.2" y="58.4">CAM-PWDN</text>
<text x="30.7" y="62">DVDD</text>
<text x="30.7" y="64.3">DOVDD</text>
<text x="50.3" y="63.1">DVDD</text>
<text x="59.9" y="65.5">DOVDD</text>
<text x="64.2" y="60.7">CAM-HREF</text>
<text x="47.5" y="66.7">CAM-D7</text>
<text x="47.5" y="69.1">CAM_XCLK</text>
<text x="47.5" y="71.5">CAM-D6</text>
<text x="64.2" y="67.9">CAM-D7</text>
<text x="102.5" y="70.3">CAM-XCLK</text>
<text x="200.6" y="66.7">GND</text>
<text x="210.2" y="66.7">GND</text>
<text x="47.5" y="76.3">CAM-D5</text>
<text x="64.2" y="77.5">CAM-D5</text>
<text x="64.2" y="72.7">CAM-D6</text>
<text x="47.5" y="78.7">CAM-PCLK</text>
<text x="47.5" y="81.1">CAM-D4</text>
<text x="47.5" y="83.5">CAM-D0</text>
<text x="64.2" y="79.9">CAM-PCLK</text>
<text x="64.2" y="82.2">CAM-D4</text>
<text x="97.8" y="83.5">GND</text>
<text x="203.3" y="81.1">VDD-3V3</text>
<text x="215.2" y="81.1">VDD-3V3</text>
<text x="47.5" y="85.8">CAM-D3</text>
<text x="47.5" y="88.3">CAM-D1</text>
<text x="64.2" y="84.7">CAM-D0</text>
<text x="64.2" y="89.4">CAM-D1</text>
<text x="64.2" y="87">CAM-D3</text>
<text x="110" y="85.8">VDD-3V3</text>
<text x="229.6" y="88.3">VDD-3V3</text>
<text x="30.7" y="93">NC2</text>
<text x="30.7" y="95.4">NC3</text>
<text x="47.5" y="90.6">CAM-D2</text>
<text x="64.2" y="91.8">CAM-D2</text>
<text x="85.7" y="97.8">CAM-PWDN</text>
<text x="183.8" y="96.6">I2C-CLK</text>
<text x="183.8" y="99">I2C-DATA</text>
<text x="38" y="107.4">GND</text>
<text x="105" y="107.4">GND</text>
<text x="116.8" y="102.6">CAM-RST-N</text>
<text x="231.7" y="107.4">GND</text>
<text x="23.9" y="119.3">VDD-2V8</text>
<text x="65.9" y="119.3">AVDD</text>
<text x="215.2" y="116.9">VDD-3V3</text>
<text x="53.2" y="131.3">DOVDD</text>
<text x="66.7" y="136.1">GND</text>
<text x="150.3" y="134.8">PICO-DEFAULT-LED</text>
<text x="54.7" y="152.8">GND</text>
<text x="9.5" y="157.6">VDD-2V8</text>
<text x="92.2" y="157.6">DVDD</text>
<text x="250.8" y="158.8">RGB-BLUE-N</text>
<text x="179.1" y="167.2">GND</text>
<text x="241.2" y="163.6">RGB-GREEN-N</text>
<text x="231.6" y="168.3">RGB-RED-N</text>
<text x="78.7" y="179.1">GND</text>
<text x="11.7" y="181.5">GND</text>
<text x="49.9" y="186.3">GND</text>
</g>
<g font-size="2.2" fill="#000080">
<text x="54.6" y="33.2">TP1</text>
<text x="14" y="38">P1</text>
<text x="67.8" y="39">4.7K</text>
<text x="67.8" y="36.1">R16</text>
<text x="79.8" y="39">4.7K</text>
<text x="79.8" y="36.1">R17</text>
<text x="203.6" y="40.2">100K</text>
<text x="203.6" y="37.8">R13</text>
<text x="23.6" y="42.8">AGND GND</text>
<text x="100.6" y="46.4">3</text>
<text x="214.9" y="47.6">C20</text>
<text x="256" y="44">3</text>
<text x="79" y="53.6">3</text>
<text x="100.6" y="51.2">3</text>
<text x="214.9" y="52.4">M0603</text>
<text x="214.9" y="50">100n</text>
<text x="79" y="55.9">3</text>
<text x="79" y="58.4">3</text>
<text x="203.6" y="54.8">SW2</text>
<text x="214.9" y="57.2">X5R</text>
<text x="214.9" y="54.8">6.3V</text>
<text x="214.9" y="59.5">10%</text>
<text x="79" y="60.7">3</text>
<text x="79" y="67.9">3</text>
<text x="83.4" y="69.1">R18</text>
<text x="92.9" y="69.1">4.7K</text>
<text x="117.3" y="70.3">3</text>
<text x="23.6" y="73.9">DGND GND</text>
<text x="79" y="77.5">3</text>
<text x="79" y="72.7">3</text>
<text x="83.4" y="73.9">R19</text>
<text x="92.9" y="73.9">4.7K</text>
<text x="79" y="79.9">3</text>
<text x="79" y="82.2">3</text>
<text x="79" y="84.7">3</text>
<text x="79" y="89.4">3</text>
<text x="79" y="87">3</text>
<text x="208.9" y="88.7">R20</text>
<text x="220.9" y="88.7">R21</text>
<text x="79" y="91.8">3</text>
<text x="115.2" y="95.2">R36</text>
<text x="208.9" y="91.6">4.7K</text>
<text x="220.9" y="91.6">4.7K</text>
<text x="241.2" y="90.6">P3</text>
<text x="14" y="100.2">Header 24H</text>
<text x="99.9" y="100.9">10K</text>
<text x="99.9" y="97.1">R37</text>
<text x="115.2" y="97.6">10K</text>
<text x="180" y="96.6">3</text>
<text x="180" y="99">3</text>
<text x="241.2" y="105">Header 4</text>
<text x="33.1" y="121.7">R22</text>
<text x="42.7" y="121.7">10R</text>
<text x="226.9" y="124.1">LED1</text>
<text x="71.1" y="128.6">4.7uF</text>
<text x="71.1" y="126.3">C21</text>
<text x="33.4" y="133.5">R24</text>
<text x="41.2" y="133.5">10R</text>
<text x="146.5" y="134.8">3</text>
<text x="176.6" y="133.7">2mA</text>
<text x="47.2" y="140.6">1uF</text>
<text x="47.2" y="138.2">C27</text>
<text x="59.2" y="140.6">4.7uF</text>
<text x="59.2" y="138.2">C28</text>
<text x="182.1" y="143">R26</text>
<text x="182.1" y="145.4">549R</text>
<text x="214.4" y="146.1" transform="rotate(-90 214.4 146.1)">1.8V @2mA</text>
<text x="221.6" y="146.1" transform="rotate(-90 221.6 146.1)">2.65V @2mA</text>
<text x="228.8" y="146.1" transform="rotate(-90 228.8 146.1)">2.65V @2mA</text>
<text x="186.2" y="155">LED2</text>
<text x="206.1" y="155">750R</text>
<text x="206.1" y="152.6">R27</text>
<text x="220.4" y="155">330R</text>
<text x="220.4" y="152.6">R28</text>
<text x="234.7" y="155">330R</text>
<text x="234.7" y="152.6">R29</text>
<text x="30.7" y="157.6">Range: 2.2V - 5.5V</text>
<text x="51" y="157.6">U6</text>
<text x="63.3" y="159">1V8@250mA</text>
<text x="82.9" y="160">R31</text>
<text x="90.5" y="160">0R</text>
<text x="186.2" y="157.3">GREEN LED</text>
<text x="243.6" y="157.6">2mA</text>
<text x="268" y="158.8">3</text>
<text x="16.2" y="166.9">C32</text>
<text x="25.7" y="166.9">C25</text>
<text x="73.5" y="166.9">C26</text>
<text x="83.1" y="166.9">C33</text>
<text x="224.5" y="167.2">2mA</text>
<text x="234.1" y="162.4">2mA</text>
<text x="258.4" y="163.6">3</text>
<text x="14" y="169.5">10uF</text>
<text x="25.7" y="169.3">1uF</text>
<text x="73.5" y="169.3">1uF</text>
<text x="80.9" y="169.5">10uF</text>
<text x="248.9" y="168.3">3</text>
<text x="27.5" y="174.3">LP5907SNX-1.8/NOPB</text>
<text x="229.2" y="179.1">ITR VN Corp.</text>
<text x="229.2" y="183.9">Room 904, Saigon Paragon Building,</text>
<text x="131.2" y="188.7">5:29:59 PM</text>
<text x="155.1" y="188.7">5 of</text>
<text x="162.3" y="188.7">7</text>
<text x="229.2" y="186.3">Tan Phu Ward, District 7,</text>
<text x="229.2" y="188.7">Ho Chi Minh City, 700000,</text>
<text x="229.2" y="191">Vietnam</text>
</g>
<g font-size="2.1">
<text x="109.7" y="57.2">DESIGN NOTE:</text>
<text x="109.7" y="59.6">PWNDpin: internal pull-down</text>
<text x="109.7" y="62">-0: normal mode</text>
<text x="109.7" y="64.4">-1: powerdownmode</text>
</g>
</svg>
